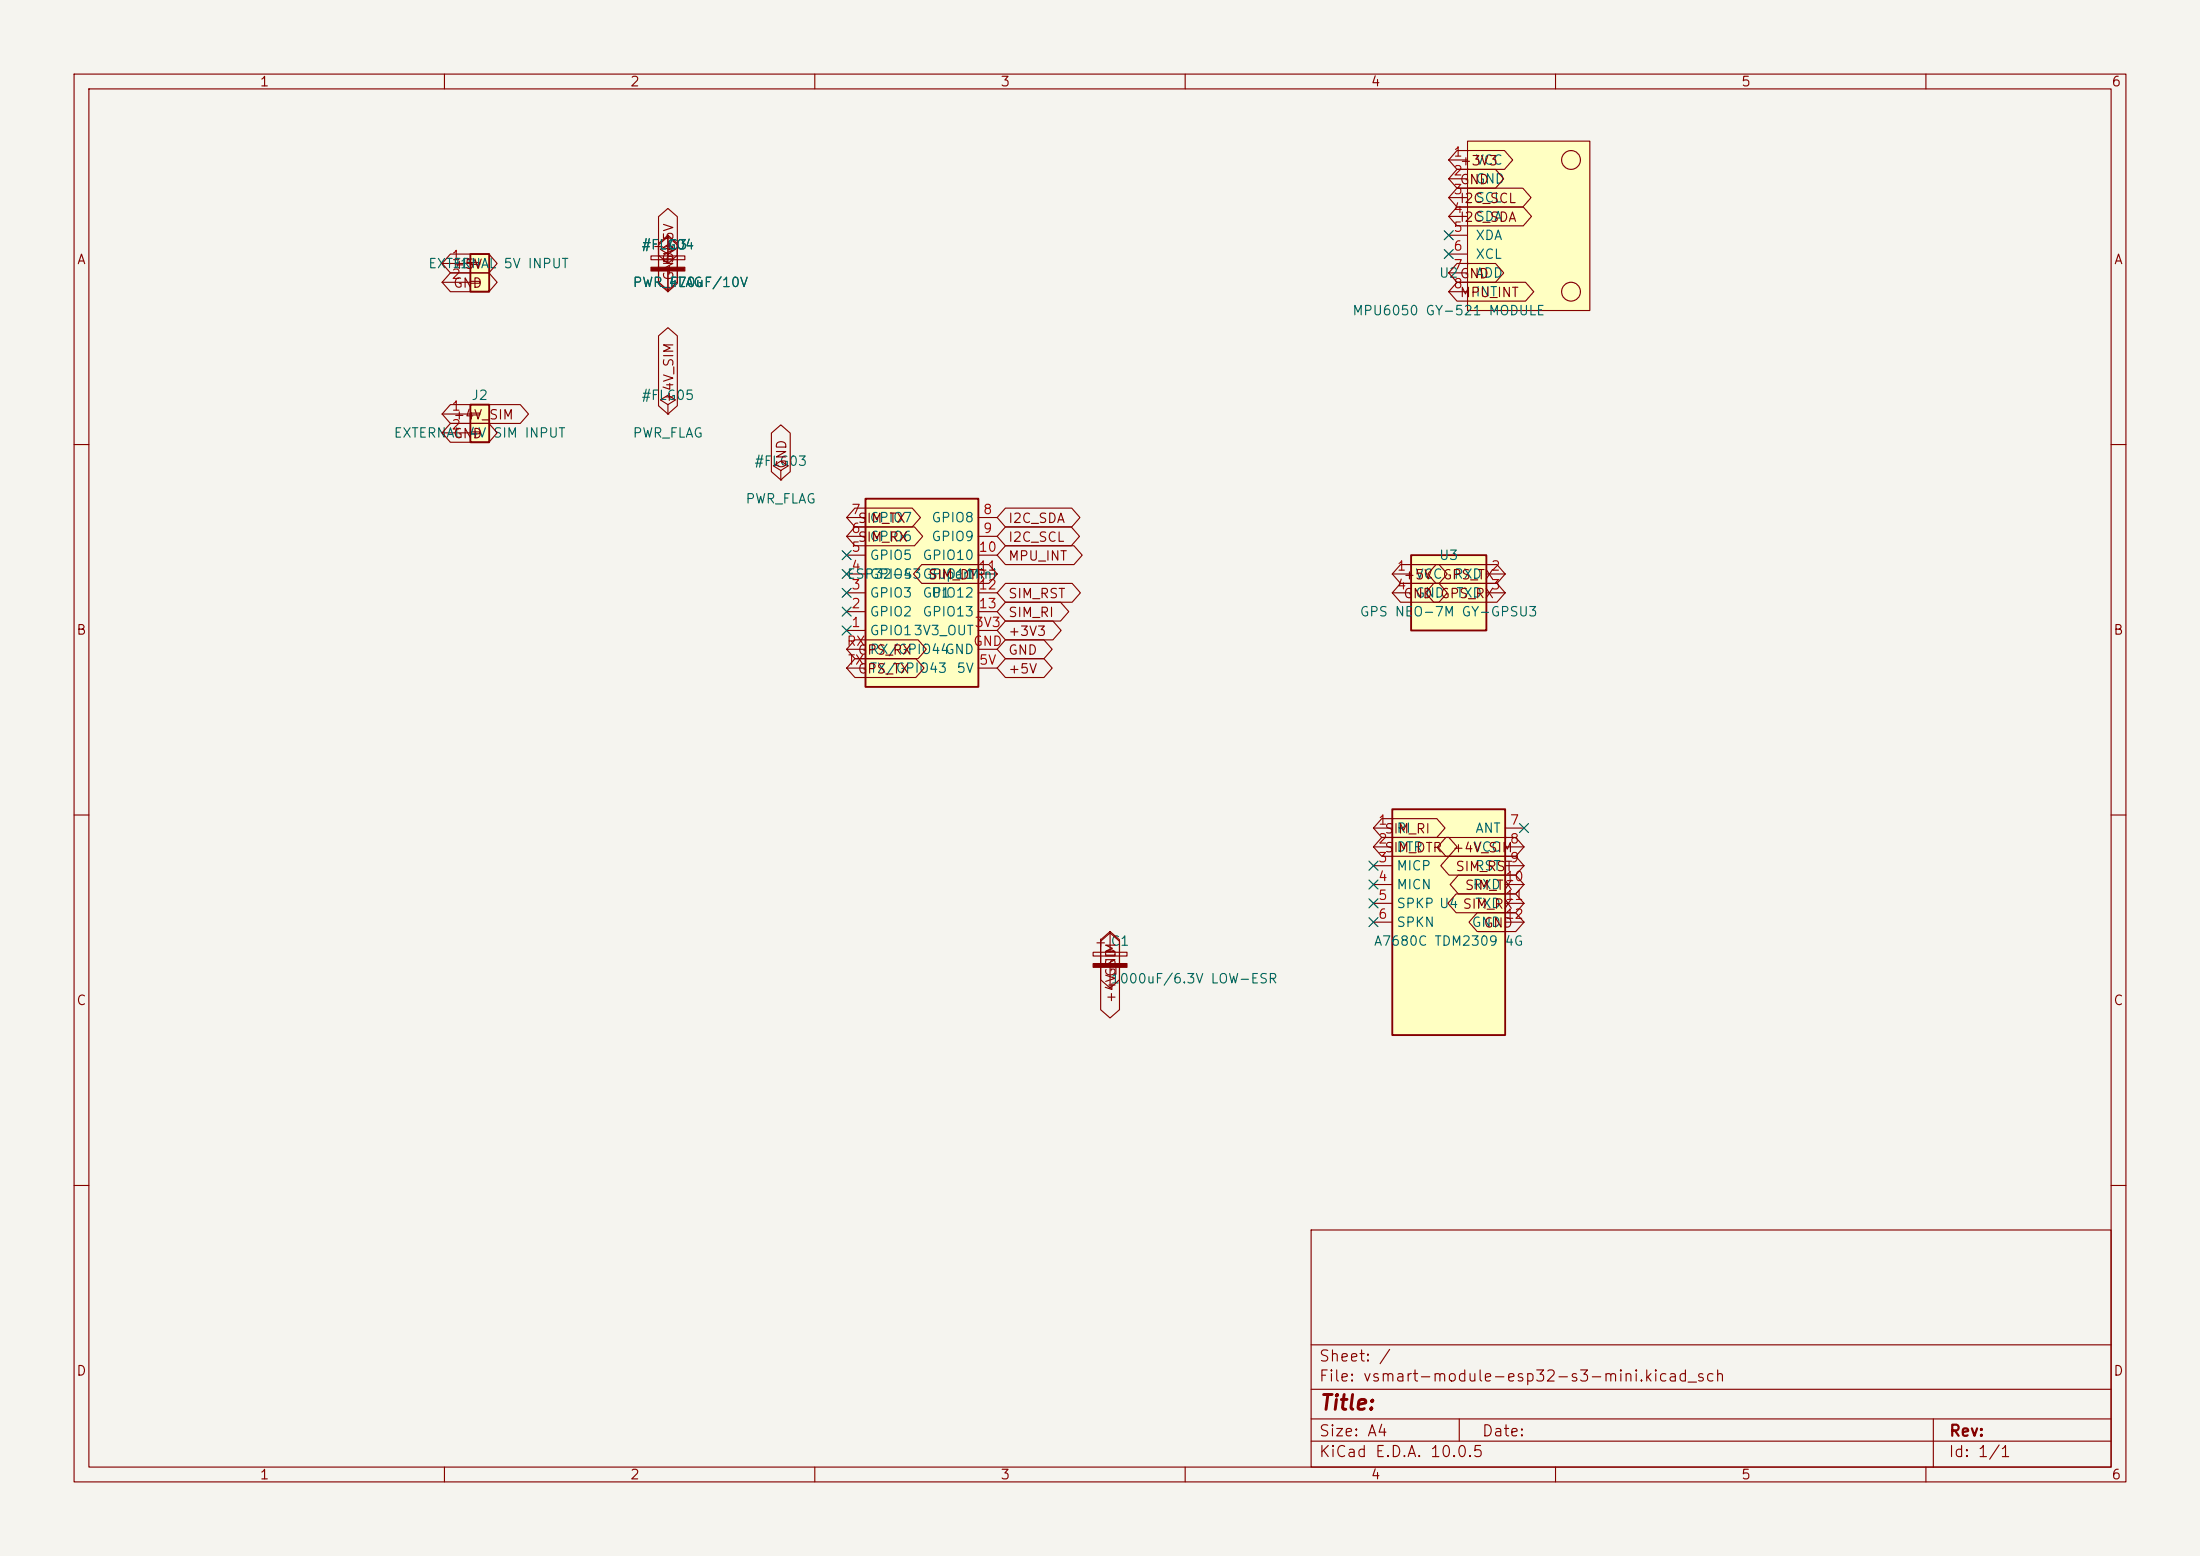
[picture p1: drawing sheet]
<svg xmlns="http://www.w3.org/2000/svg" width="297mm" height="210mm" viewBox="0 0 297 210" stroke-linecap="round" stroke-linejoin="round" font-family="sans-serif">
<path d="M0 0h297v210h-297z" fill="#f5f4ef" stroke="#f5f4ef" stroke-width=".14"/>
<g fill="none" stroke="#840000" stroke-width=".15">
<path d="M10 10h277v190h-277zM12 12h273v186h-273zM60 10v2M110 10v2M160 10v2M210 10v2M260 10v2M10 60h2M285 60h2M10 110h2M285 110h2M10 160h2"/>
<path d="M177 166h108v32h-108zM285 160h2M60 198v2M110 198v2M160 198v2M177 194.5h108M177 191.5h108M177 187.5h108M177 181.5h108M197 191.5v3M210 198v2M260 198v2"/>
<path d="M261 191.5v6.5"/>
</g>
<path d="M198.1 19.1h16.5v22.8h-16.5z" fill="#ffffc2"/>
<g fill="none" stroke="#840000" stroke-width=".15">
<path d="M198.1 19.1h16.5v22.8h-16.5zM195.6 21.6h2.5M195.6 24.1h2.5M195.6 26.7h2.5M195.6 29.2h2.5M195.6 31.8h2.5M195.6 34.3h2.5M195.6 36.8h2.5M195.6 39.4h2.5"/>
<circle cx="212.1" cy="21.6" r="1.27"/>
<circle cx="212.1" cy="39.4" r="1.27"/>
</g>
<path d="M63.5 34.3h2.5v5.1h-2.5z" fill="#ffffc2"/>
<path d="M63.5 34.3h2.5v5.1h-2.5z" fill="none" stroke="#840000" stroke-width=".25"/>
<path d="M59.7 35.6h3.8M59.7 38.1h3.8M63.5 35.4h1.3v.3h-1.3zM63.5 38h1.3v.2h-1.3zM87.9 34.5h4.6v.6h-4.6zM88.4 33.3h1M88.9 32.8v1M90.2 34.3l1-.6-1-.7-1 .7 1 .6v1.3M90.2 35.6h.1M90.2 31.8v2.7M90.2 36.6v2.8" fill="none" stroke="#840000" stroke-width=".15"/>
<path d="M87.9 36.1h4.6v.5h-4.6z" fill="#840000" stroke="#840000" stroke-width=".15"/>
<path d="M188 109.2h15.2v30.5h-15.2z" fill="#ffffc2"/>
<path d="M188 109.2h15.2v30.5h-15.2z" fill="none" stroke="#840000" stroke-width=".25"/>
<g fill="none" stroke="#840000" stroke-width=".15">
<path d="M90.2 54.6l1-.6-1-.7-1 .7 1 .6v1.3M90.2 55.9h.1M185.4 111.8h2.6M185.4 114.3h2.6M185.4 116.8h2.6M185.4 119.4h2.6M203.2 111.8h2.5M203.2 114.3h2.5M203.2 116.8h2.5M203.2 119.4h2.5M185.4 121.9h2.6M185.4 124.5h2.6"/>
<path d="M203.2 121.9h2.5M203.2 124.5h2.5"/>
</g>
<path d="M63.5 54.6h2.5v5.1h-2.5z" fill="#ffffc2"/>
<path d="M63.5 54.6h2.5v5.1h-2.5z" fill="none" stroke="#840000" stroke-width=".25"/>
<path d="M59.7 55.9h3.8M59.7 58.4h3.8M63.5 55.8h1.3v.2h-1.3zM63.5 58.3h1.3v.2h-1.3zM105.4 63.5l1-.6-1-.7-1 .7 1 .6v1.3M105.4 64.8h.1M147.6 128.5h4.5v.5h-4.5zM148.1 127.3h1M148.6 126.7v1.1M149.9 125.7v2.8M149.9 130.6v2.8" fill="none" stroke="#840000" stroke-width=".15"/>
<path d="M147.6 130h4.5v.6h-4.5z" fill="#840000" stroke="#840000" stroke-width=".15"/>
<path d="M116.8 67.3h15.3v25.4h-15.3z" fill="#ffffc2"/>
<path d="M116.8 67.3h15.3v25.4h-15.3z" fill="none" stroke="#840000" stroke-width=".25"/>
<g fill="none" stroke="#840000" stroke-width=".15">
<path d="M114.3 77.5h2.5M114.3 74.9h2.5M114.3 72.4h2.5M114.3 69.9h2.5M132.1 77.5h2.5M132.1 74.9h2.5M132.1 72.4h2.5M132.1 69.9h2.5M114.3 85.1h2.5M114.3 82.6h2.5M114.3 80h2.5M114.3 90.2h2.5"/>
<path d="M114.3 87.6h2.5M132.1 85.1h2.5M132.1 82.6h2.5M132.1 80h2.5M132.1 90.2h2.5M132.1 87.6h2.5"/>
</g>
<path d="M190.5 74.9h10.2v10.2h-10.2z" fill="#ffffc2"/>
<path d="M190.5 74.9h10.2v10.2h-10.2z" fill="none" stroke="#840000" stroke-width=".25"/>
<g fill="none" stroke="#840000" stroke-width=".15">
<path d="M60.8 36.8h5.2l1.1 1.3-1.1 1.3h-5.2l-1.1-1.3zM60.8 34.3h5.2l1.1 1.3-1.1 1.2h-5.2l-1.1-1.2zM88.9 32.9l1.3-1.1 1.2 1.1v5.2l-1.2 1.1-1.3-1.1zM88.9 33.1l1.3-1.2 1.2 1.2v5.2l-1.2 1.1-1.3-1.1zM88.9 29.2l1.3-1.1 1.2 1.1v5.2l-1.2 1.2-1.3-1.2zM90.2 35.6h.1M90.2 31.8v2.7M90.2 36.6v2.8M196.7 20.3h6.4l1.1 1.3-1.1 1.3h-6.4l-1.1-1.3zM196.7 22.9h5.2l1.1 1.2-1.1 1.3h-5.2l-1.1-1.3zM196.7 38.1h9.2l1.2 1.3-1.2 1.2h-9.2l-1.1-1.2zM196.7 35.6h5.2l1.1 1.2-1.1 1.3h-5.2l-1.1-1.3z"/>
<path d="M196.7 27.9h8.9l1.2 1.3-1.2 1.3h-8.9l-1.1-1.3zM196.7 25.4h8.9l1.1 1.3-1.1 1.2h-8.9l-1.1-1.2zM60.8 54.6h9.4l1.2 1.3-1.2 1.3h-9.4l-1.1-1.3zM60.8 57.1h5.2l1.1 1.3-1.1 1.3h-5.2l-1.1-1.3zM88.9 45.3l1.3-1.1 1.2 1.1v9.5l-1.2 1.1-1.3-1.1zM104.1 58.5l1.3-1.2 1.3 1.2v5.2l-1.3 1.1-1.3-1.1zM115.4 68.6h7.8l1.1 1.3-1.1 1.2h-7.8l-1.1-1.2zM115.4 71.1h8.1l1.1 1.3-1.1 1.3h-8.1l-1.1-1.3zM124.4 76.2h9.1l1.1 1.3-1.1 1.2h-9.1l-1.1-1.2zM135.7 71.1h8.9l1.1 1.3-1.1 1.3h-8.9l-1.1-1.3zM135.7 73.7h9.3l1.1 1.2-1.1 1.3h-9.3l-1.1-1.3zM135.7 78.7h9l1.2 1.3-1.2 1.3h-9l-1.1-1.3z"/>
<path d="M135.7 68.6h9l1.1 1.3-1.1 1.2h-9l-1.1-1.2zM188 77.5h2.5M189.1 78.7h5.2l1.1 1.3-1.1 1.3h-5.2l-1.1-1.3zM189.1 76.2h5.2l1.1 1.3-1.1 1.2h-5.2l-1.1-1.2zM193.6 78.7h8.5l1.1 1.3-1.1 1.3h-8.5l-1.2-1.3zM193.9 76.2h8.2l1.1 1.3-1.1 1.2h-8.2l-1.2-1.2zM200.7 77.5h2.5M115.4 88.9h8.2l1.2 1.3-1.2 1.2h-8.2l-1.1-1.2zM115.4 86.4h8.5l1.2 1.2-1.2 1.3h-8.5l-1.1-1.3zM135.7 83.8h6.4l1.2 1.3-1.2 1.3h-6.4l-1.1-1.3zM135.7 81.3h7.5l1.1 1.3-1.1 1.2h-7.5l-1.1-1.2zM135.7 86.4h5.2l1.1 1.2-1.1 1.3h-5.2l-1.1-1.3z"/>
<path d="M135.7 88.9h5.2l1.1 1.3-1.1 1.2h-5.2l-1.1-1.2zM188 80h2.5M200.7 80h2.5M186.5 113h9.1l1.1 1.3-1.1 1.3h-9.1l-1.1-1.3zM186.5 110.5h7.5l1.1 1.3-1.1 1.2h-7.5l-1.1-1.2zM195.2 113h9.4l1.1 1.3-1.1 1.3h-9.4l-1.1-1.3zM195.6 115.6h9l1.1 1.2-1.1 1.3h-9l-1.1-1.3zM196.9 118.1h7.7l1.1 1.3-1.1 1.3h-7.7l-1.1-1.3zM148.6 126.8l1.3-1.1 1.2 1.1v9.5l-1.2 1.1-1.3-1.1zM148.6 127l1.3-1.1 1.2 1.1v5.2l-1.2 1.2-1.3-1.2zM196.6 120.6h8l1.1 1.3-1.1 1.3h-8l-1.1-1.3zM199.4 123.2h5.2l1.1 1.3-1.1 1.2h-5.2l-1.1-1.2z"/>
</g>
<g fill="none" stroke="#000084" stroke-width=".15">
<path d="M195 31.1l1.2 1.3M195 33.7l1.2 1.2M196.2 31.1l-1.2 1.3M196.2 33.7l-1.2 1.2M113.7 76.9l1.2 1.2M113.7 74.3l1.2 1.2M113.7 79.4l1.2 1.2M114.9 76.9l-1.2 1.2M114.9 74.3l-1.2 1.2M114.9 79.4l-1.2 1.2M113.7 81.9l1.2 1.3M113.7 84.5l1.2 1.2"/>
<path d="M114.9 81.9l-1.2 1.3M114.9 84.5l-1.2 1.2M184.8 118.8l1.2 1.2M184.8 116.2l1.2 1.2M186 118.8l-1.2 1.2M186 116.2l-1.2 1.2M205.1 111.2l1.2 1.2M206.3 111.2l-1.2 1.2M184.8 121.3l1.2 1.2M184.8 123.9l1.2 1.2M186 121.3l-1.2 1.2M186 123.9l-1.2 1.2"/>
</g>
<text font-size="2" fill="#840000" x="178" y="190.8">Title:</text>
<g font-size="1.5" fill="#840000">
<text x="178" y="184.1">Sheet: /</text>
<text x="178" y="186.8">File: vsmart-module-esp32-s3-mini.kicad_sch</text>
<text x="178" y="197">KiCad E.D.A. 10.0.5</text>
<text x="178" y="194.2">Size: A4</text>
<text x="200" y="194.2">Date:</text>
<text x="263" y="197">Id: 1/1</text>
<text x="263" y="194.2">Rev:</text>
</g>
<g font-size="1.3" fill="#840000">
<text x="35" y="12">1</text>
<text x="85" y="12">2</text>
<text x="135" y="12">3</text>
<text x="185" y="12">4</text>
<text x="235" y="12">5</text>
<text x="285" y="12">6</text>
<text x="197" y="22.6">+3V3</text>
<text x="197" y="25.2">GND</text>
<text x="197" y="27.7">I2C_SCL</text>
<text x="10.3" y="36">A</text>
<text x="197" y="30.3">I2C_SDA</text>
<text x="285.3" y="36">A</text>
<text x="61.1" y="39.2">GND</text>
<text x="61.1" y="36.6">+5V</text>
<text x="91.2" y="38" transform="rotate(-90 91.2 38)">GND</text>
<text x="91.2" y="37.3" transform="rotate(-90 91.2 37.3)">+5V</text>
<text x="197" y="40.4">MPU_INT</text>
<text x="61.1" y="56.9">+4V_SIM</text>
<text x="61.1" y="59.5">GND</text>
<text x="91.2" y="54.5" transform="rotate(-90 91.2 54.5)">+4V_SIM</text>
<text x="106.5" y="63.4" transform="rotate(-90 106.5 63.4)">GND</text>
<text x="115.7" y="70.9">SIM_TX</text>
<text x="136" y="70.9">I2C_SDA</text>
<text x="115.7" y="73.4">SIM_RX</text>
<text x="136" y="73.4">I2C_SCL</text>
<text x="136" y="76">MPU_INT</text>
<text x="125.2" y="78.5">SIM_DTR</text>
<text x="136" y="81.1">SIM_RST</text>
<text x="136" y="83.6">SIM_RI</text>
<text x="189.4" y="81.1">GND</text>
<text x="189.4" y="78.5">+5V</text>
<text x="194.3" y="81.1">GPS_RX</text>
<text x="10.2" y="86">B</text>
<text x="115.7" y="88.7">GPS_RX</text>
<text x="136" y="86.1">+3V3</text>
<text x="136" y="88.7">GND</text>
<text x="285.2" y="86">B</text>
<text x="115.7" y="91.2">GPS_TX</text>
<text x="136" y="91.2">+5V</text>
<text x="186.8" y="112.8">SIM_RI</text>
<text x="186.8" y="115.4">SIM_DTR</text>
<text x="196" y="115.4">+4V_SIM</text>
<text x="196.4" y="117.9">SIM_RST</text>
<text x="197.7" y="120.4">SIM_TX</text>
<text x="200.2" y="125.5">GND</text>
<text x="150.9" y="131.9" transform="rotate(-90 150.9 131.9)">GND</text>
<text x="10.2" y="136">C</text>
<text x="150.9" y="135.5" transform="rotate(-90 150.9 135.5)">+4V_SIM</text>
<text x="285.2" y="136">C</text>
<text x="10.2" y="186">D</text>
<text x="285.2" y="186">D</text>
<text x="35" y="200">1</text>
<text x="85" y="200">2</text>
<text x="135" y="200">3</text>
<text x="185" y="200">4</text>
<text x="235" y="200">5</text>
<text x="285" y="200">6</text>
</g>
<g font-size="1.3" fill="#a90000">
<text x="196.1" y="21.5">1</text>
<text x="196.1" y="24">2</text>
<text x="196.1" y="26.5">3</text>
<text x="196.1" y="29.1">4</text>
<text x="60.9" y="35.4">1</text>
<text x="196.1" y="31.6">5</text>
<text x="196.1" y="34.2">6</text>
<text x="60.9" y="38">2</text>
<text x="196.1" y="36.7">7</text>
<text x="196.1" y="39.2">8</text>
<text x="60.9" y="55.7">1</text>
<text x="60.9" y="58.3">2</text>
<text x="114.8" y="69.7">7</text>
<text x="132.6" y="69.7">8</text>
<text x="114.8" y="77.3">4</text>
<text x="114.8" y="74.8">5</text>
<text x="114.8" y="72.3">6</text>
<text x="132" y="74.8">10</text>
<text x="132" y="77.3">11</text>
<text x="132.6" y="72.3">9</text>
<text x="188.5" y="77.3">1</text>
<text x="201.2" y="77.3">2</text>
<text x="114.8" y="82.4">2</text>
<text x="114.8" y="79.9">3</text>
<text x="132" y="79.9">12</text>
<text x="132" y="82.4">13</text>
<text x="188.5" y="79.9">4</text>
<text x="201.2" y="79.9">3</text>
<text x="114.2" y="87.5">RX</text>
<text x="114.8" y="85">1</text>
<text x="131.3" y="87.5">GND</text>
<text x="131.5" y="85">3V3</text>
<text x="114.4" y="90">TX</text>
<text x="132.1" y="90">5V</text>
<text x="186" y="111.6">1</text>
<text x="203.7" y="111.6">7</text>
<text x="186" y="114.2">2</text>
<text x="186" y="116.7">3</text>
<text x="186" y="119.2">4</text>
<text x="203.1" y="119.2">10</text>
<text x="203.7" y="114.2">8</text>
<text x="203.7" y="116.7">9</text>
<text x="186" y="121.8">5</text>
<text x="186" y="124.3">6</text>
<text x="203.1" y="121.8">11</text>
<text x="203.1" y="124.3">12</text>
</g>
<g font-size="1.3" fill="#006464">
<text x="199.1" y="22.6">VCC</text>
<text x="199.1" y="25.1">GND</text>
<text x="199.1" y="27.6">SCL</text>
<text x="86.5" y="34">#FLG04</text>
<text x="90.2" y="34">C3</text>
<text x="199.1" y="30.2">SDA</text>
<text x="199.1" y="32.7">XDA</text>
<text x="199.1" y="35.3">XCL</text>
<text x="57.7" y="36.5">EXTERNAL 5V INPUT</text>
<text x="61" y="36.5">J1</text>
<text x="85.3" y="39.1">PWR_FLAG</text>
<text x="90.2" y="39.1">470uF/10V</text>
<text x="194.2" y="37.8">U2GND</text>
<text x="199.1" y="37.8">ADD</text>
<text x="199.1" y="40.3">INT</text>
<text x="182.5" y="42.9">MPU6050 GY-521 MODULE</text>
<text x="53.1" y="59.4">EXTERNAL 4V</text>
<text x="63.6" y="54.3">J2</text>
<text x="66.5" y="59.4">SIM INPUT</text>
<text x="85.3" y="59.4">PWR_FLAG</text>
<text x="86.5" y="54.3">#FLG05</text>
<text x="101.7" y="63.2">#FLG03</text>
<text x="100.6" y="68.3">PWR_FLAG</text>
<text x="117.3" y="70.8">GPIO7</text>
<text x="125.7" y="70.8">GPIO8</text>
<text x="117.3" y="75.9">GPIO5</text>
<text x="117.3" y="73.4">GPIO6</text>
<text x="124.5" y="75.9">GPIO10</text>
<text x="125.7" y="73.4">GPIO9</text>
<text x="194.2" y="75.9">U3</text>
<text x="114.2" y="78.4">ESP32-S3GPIO11</text>
<text x="117.3" y="83.5">GPIO2</text>
<text x="117.3" y="81">GPIO3</text>
<text x="117.3" y="78.4">GPIO4</text>
<text x="124.5" y="81">GPIO12</text>
<text x="124.5" y="83.5">GPIO13</text>
<text x="125.2" y="78.4">SuperMini</text>
<text x="125.6" y="81">U1</text>
<text x="183.5" y="83.5">GPS NEO-7M GY-GPSU3</text>
<text x="191" y="78.4">VCCGPS_TX</text>
<text x="191" y="81">GND</text>
<text x="196.2" y="78.4">RXD</text>
<text x="196.5" y="81">TXD</text>
<text x="117.3" y="86.1">GPIO13V3_OUT</text>
<text x="117.3" y="88.6">RX/GPIO44</text>
<text x="127.5" y="88.6">GND</text>
<text x="117.3" y="91.1">TX/GPIO43</text>
<text x="129" y="91.1">5V</text>
<text x="188.4" y="112.7">RI</text>
<text x="199.1" y="112.7">ANT</text>
<text x="188.4" y="115.3">DTR</text>
<text x="188.4" y="117.8">MICP</text>
<text x="198.8" y="115.3">VCC</text>
<text x="199" y="117.8">RST</text>
<text x="188.4" y="120.3">MICN</text>
<text x="188.4" y="122.9">SPKP U4 SIM_RX</text>
<text x="188.4" y="125.4">SPKN</text>
<text x="198.6" y="125.4">GND</text>
<text x="198.7" y="120.3">RXD</text>
<text x="199" y="122.9">TXD</text>
<text x="149.8" y="128">C1</text>
<text x="185.4" y="128">A7680C TDM2309 4G</text>
<text x="149.8" y="133">1000uF/6.3V LOW-ESR</text>
</g>
</svg>
